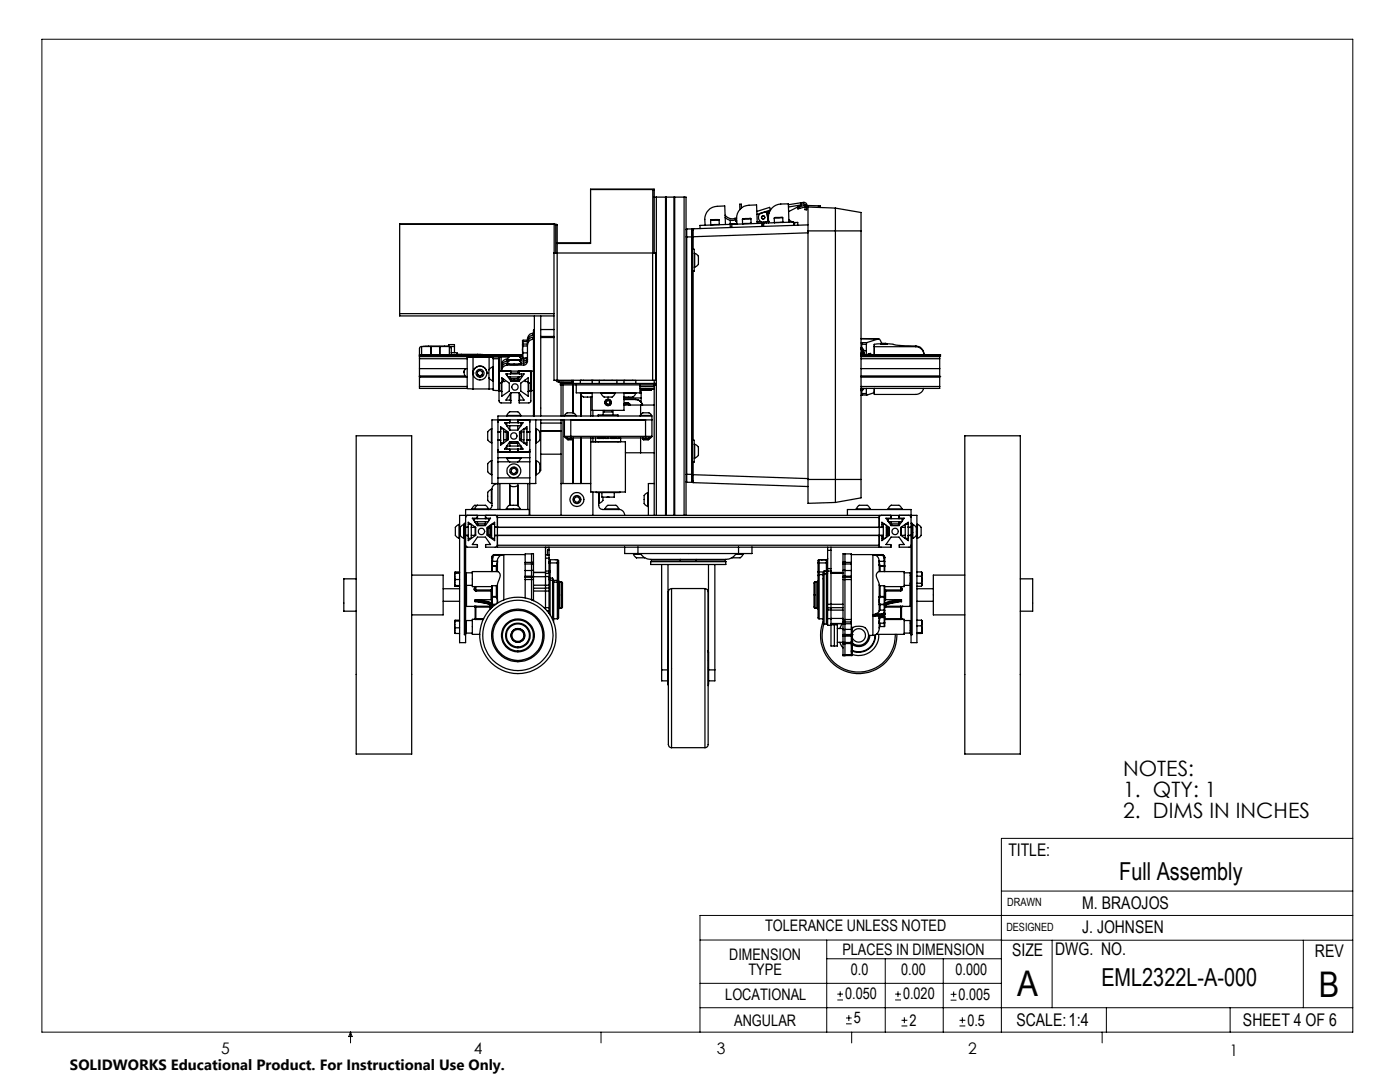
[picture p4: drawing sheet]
<svg xmlns="http://www.w3.org/2000/svg" width="279mm" height="216mm" viewBox="0 0 279 216" stroke-linecap="round" stroke-linejoin="round" font-family="sans-serif">
<g fill="none" stroke="#000" stroke-width=".2">
<path d="M8.4 7.8h261.6v198.2h-261.6zM199.8 177.8h70.2M270 167.3h-70.2v38.7M139.7 187.6h60.2M139.7 196.2h60.1M165 187.6v18.4M165 191.3h34.8M167.1 199.5h1.1M167.1 198.4h1.1M167.7 197.8v1.1M176.7 191.3v14.7M178.6 199.5h1.2"/>
<path d="M178.6 198.4h1.2M179.2 197.8v1.1M188.2 191.3v14.7M189.7 199.6h1.2M189.7 198.4h1.2M190.3 197.8v1.2M199.8 187.6h70.2M210 187.6v13.5M260.1 187.6v13.5M270 182.7h-130.3v23.3M70 206v2.1M70 206l.3 .8h-.7z"/>
<path d="M119.9 206v2.1M139.7 201.1h130.3M168.8 204.3h1.2M168.8 203.1h1.2M169.4 202.6v1.1M170 206v2.1M179.9 204.7h1.2M179.9 203.6h1.2M180.5 203v1.2M191.5 204.7h1.2M191.5 203.6h1.2M192.1 203v1.2"/>
<path d="M220 206v2.1M220.8 201.1v4.9M245.5 201.1v4.9"/>
</g>
<g fill="none" stroke="#000" stroke-width=".25">
<path d="M117.9 37.8h12.7M130.6 39.3h.4M130.6 37.9h-.3l-.1 38M131 39.3h1.8M131 39.3v63.5M132.8 39.3h.1M132.8 39.3v63.5M132.9 39.3h1.7M132.9 39.3v63.5M133 39.3v63.5M134.5 39.3v63.5M134.6 39.3h.1"/>
<path d="M134.7 39.3v63.5M134.7 39.3h1.8M136.5 39.3h.4v63.5M136.5 39.3v63.5M79.8 44.8h30.9l.2 .1M110.6 44.7l.6 .2M110.6 44.7v5.8M110.6 44.7h-30.8v17.9M110.9 44.9v5.6M110.9 44.9h.3M111.2 48.6h6.7v-10.9h12.7v12.8M111.2 44.9v31"/>
<path d="M111.2 48.5h6.7M136.9 47.3h.2M137.1 45.7l-.2 .1M137.1 45.7v1.6M137.1 47.3v47.4M137.1 47.3h1M137.1 45.7h1M138.1 45.7v1.6M138.1 47.3h.1M138.1 45.7l.1 .1M138.1 47.3v47.4M138.1 45.7l.2 .2"/>
<path d="M138.1 45.7h.1M138.2 47.3v47.4M138.2 49.7h.3v4.4h-.3M138.2 45.8v1.5M138.2 45.8l.1 .1M138.2 47.2h.1M138.3 45.9v1.3M138.3 47.2v2.5M138.3 54.1v33.7M138.5 53.3h.1M138.5 50.6h.1M138.6 50.6l.5 .2a.93 .93 0 0 1 .3 1.2 1.02 1.02 0 0 1-.8 1.3"/>
<path d="M138.6 50.6v2.7M141.8 44l.1 .8M141.9 44.8v.1M143.5 43.9l-1.7 .1M143.5 43.9l-.8-.1-.9 .2M143.5 43.9v.9M143.5 44.8h-1.6M143.5 44.8h.1M144.7 43.4l1.1 .6 1-.1M144.7 42.9a1.78 1.78 0 0 0 2 .7M144.8 44.8l-.2-3.7a3.8 3.8 0 0 0-3.2 .9 3.1 3.1 0 0 0-.7 2.9M145.7 44.7l.1 .1"/>
<path d="M145.7 44v.7M145.7 44.8v.6M145.7 44.8h.4M145.7 44.8l-6 .2v.6M146.1 44.8v.6M146.7 43.6l.2 .5M146.9 44.1l.1 .2M147 43.5l-.3 .1M147 44.7h-1.3M147 44.1h-.1M148 41.5v-.8h-.4l.1 1.1M148.2 43.7v.9"/>
<path d="M148.2 44.6v.1M149.9 43.7l-1.1-.1-.6 .1M149.9 43.7h-1.7M149.9 43.7v.9M149.9 44.6h-1.7M149.9 44.6h.1M151.1 44.6l-.1-3.7a3.8 3.8 0 0 0-3.3 .9 3.1 3.1 0 0 0-.7 2.9M151.9 44.2l-.8 .1M152.1 44.6l-6 .2M152.1 44.6v.6M152.4 44.8l-.3 .1M152.4 44.5v.7"/>
<path d="M152.4 44.5l6-.2v.6M152.4 44.5l-.3 .1M152.9 44.2l.1 .3M153 42.3h.1M153 42.3a1.68 1.68 0 0 0-1.6 .6 .95 .95 0 0 0 .1 1 .95 .95 0 0 0 .9 .4l.9-.1M153 42.3l.3 1.9M153.3 44.2h.1M153.4 42.2l-.4 .1M153.4 42.2h.2M153.4 42.2l.1 .3M153.7 41.9l-2.6 .9M153.8 41.9l-.2-.5-2.6 .8"/>
<path d="M154.5 43.5l.1 .9M154.6 44.4h.1M156.2 43.5l-.1-.1h-1.4l-.2 .1M156.2 43.5h-1.7M156.2 43.5v.8M156.2 44.3l-1.6 .1M156.2 44.3v.1M157.4 44.3l-.1-3.6a3.7 3.7 0 0 0-3.2 .8 3.2 3.2 0 0 0-.7 3M157.4 43.8l.9 .5M158.4 44.6h.1M158.4 44.6l.1 .3M158.4 44.4h.8v.5"/>
<path d="M159.5 41.3l-.4 .1 .1 .3 .4-.1M159.5 41.3l.1 .3M159.8 40.5l.1 .4M159.8 40.5l.5-.1a.58 .58 0 0 1 .7 .6M159.8 40.5l-2.5 .4M159.9 40.8l.5-.1 .3 .3M159.9 40.9l-2.5 1.3M159.9 40.9l-2.6 .4M160.6 41.3h.1M160.6 41.3l-1 .3M160.6 41.3h.7M160.7 41.3v.5l.3 .1v-.6"/>
<path d="M161.3 41.3v4.8M161.3 44.9l-23.2 .8M161.3 46.1h10.5M161.3 41.3l5.4 .2M161.3 46.1v49.6M161.3 46.5l-23 .7M163.4 41.1h.3v.3M163.4 41.1l-2.9-.1-1 .3M163.4 41.1l-.1 .3M166.7 41.5v58.8M166.7 41.5l5.1 .9v3.7M171.8 46.1v49.6"/>
<path d="M79.8 62.6v.4h30.8M79.8 62.6h30.8M83.7 71.2v.4M83.7 77.1v.4h9.5M83.7 75.1h.1M83.7 71h.1M83.7 70.9v.1M83.7 70.8h.1M83.7 75.1h9.5M83.7 71h18.1M83.7 70.8h20.6M83.7 71v.2"/>
<path d="M83.7 71.6v5.5M83.7 73.6h9.5M83.7 75.2h9.5M83.7 75h9.1M83.7 71.6h9.5M83.7 71.2h18M83.7 77.1h9.5M83.7 70.9h20.6M84.1 70.8h-.1M84.1 69.1l-.2 .1-.2 .3v1.4M84.1 70.8h1.9M84.1 69.1v1.7"/>
<path d="M84.1 69.1h1.9M84.4 69.1h4.9l.2-.1v-.2h1.2v1.6M86 69.1l.1 .1-.1 1.6M86 69.1v1.7M86 69.1h3.7M87.7 69.2l.1 1.6zM87.8 70.8h1.9M89.7 70.8h.1M89.7 69.1l.4 .3v1.4M89.7 69.1v1.7M89.8 69.1h.9M90.1 70.4h1.2v.3h.2l4.9 .1"/>
<path d="M90.1 70.8h6.3M92.8 73.6l-.2 .7M92.9 73.6h-.1a1.3 1.3 0 0 0 .1 1.5M93.2 71.2h6.4l.1 9 .3 .2h2v-2M93.2 71.2l1.2 .1M93.2 71.2h.1M93.2 71.2v6.3l1.2 .1M94.4 74.4h.1M94.4 74.4a1.39 1.39 0 0 1 1.4-1.3 1.39 1.39 0 0 1 1.4 1.3M94.4 71.3h3.2M94.4 71.3v6.3M94.4 77.6h3.2"/>
<path d="M95.3 74.8v-.6l.5-.3 .5 .3v.6l-.5 .3M95.3 74.8l.5 .3M95.3 74.7l.5 .4M96.4 70.8h.1M97.2 74.4h.1M97.6 71.3h.8v6.6h1.2M97.6 77.6h.8M97.6 71.3v2.4M97.6 75.5v2.1M98.3 73.2l-.3 .2a.88 .88 0 0 0-.4 1.1 1.01 1.01 0 0 0 .3 1.2l.4 .3M98.3 73.2v2.8M98.3 73.2h.1"/>
<path d="M98.3 76h.1M98.4 71.5l1.2 .1M99.6 71.6v6.3M99.6 77.9h.1M99.6 76.4h.4M99.6 78h.4M100 74l-.2 .1-.2 .3M100 71.2l-.2 .1-.2 .3M100 74h6.5M100 71.2h1.6M100 71.2v2.8M100 78l.2 .1"/>
<path d="M100 76.4v1.6M100.1 73.2h.1M100.2 76.3l-.2 .1M100.2 75.4l1.4 1v1.6l-1.4 1.1zM100.4 75.6v.5h.4M100.4 76l-.2 .2M101.2 72.8a1.14 1.14 0 0 0-1.1 1.2M101.2 72.5a1.19 1.19 0 0 0-1.1 1.5M101.2 72a1.14 1.14 0 0 0-1.1 1.2M101.2 71.6a1.19 1.19 0 0 0-1.1 1.6M101.2 71.9h.5M101.2 71.6v.4"/>
<path d="M101.2 72.5v.3M101.2 74.6v.3M101.2 72.8h3.3M101.2 72.5h.1M101.2 72h.4M101.2 71.6h.1M101.8 71l-.6 .8h.6l-.4 .4-.1 .4 2.7-.1M101.8 74l.2 .2M101.8 79.8l.2 .1M101.8 75.5h1.6M101.8 75.5l.3 .3h1.1l.2-.3M101.8 71h1.6z"/>
<path d="M101.8 75.2v.3M101.8 78.5v1.3M101.8 79.8h-.8l1-1.4h1.6l1 1.4h-.9M101.9 71.8h1.5zM101.9 74.6h1.7M102 74l-.1 .6h-.9l1 1.5M102 76.1h1.6M102 75.7v.4M102.2 71.8h1l-.6 .1M102.2 71.8l.4 .1M102.2 71.8h.1M102.4 71h-.3h.8"/>
<path d="M102.4 71h.5M102.4 71h.1M102.7 71.8v.1M102.9 71h.3h-.3M102.9 71h.1M103.4 71l.6 .8M103.4 74l-.1 .4h-1.3M103.4 75.2v.3M103.4 74.2h.2M103.5 71h.8M103.6 75.2v.9M103.6 74v.6h1l-1 1.5"/>
<path d="M103.6 71.2h.7M103.7 74l-.1 .2M103.7 79.8l-.1 .1M103.7 71.2h.1M103.7 78.5v1.3M103.7 71.2h.6M103.7 72h.8M103.9 76.4l1.5-1v3.7l-1.5-1.1zM104 72.5h.5M104 71.6h.5M104 71.8h-.6l.6 .7M104 72.6v.1h-.7h-2.1"/>
<path d="M104 71.8l-.4 .1M104.1 74.6v.5l-.2 .1-2.5-.1M104.3 69.7l.1 .7M104.3 69.7v1.2M104.3 68.8v.9M104.3 70.9l.1 .5M104.3 68v.7M104.3 67.9v.1M104.3 68.8h.1M104.3 68.8l.1 .2M104.3 68l.1 .2M104.3 68.7v.1"/>
<path d="M104.4 70.4l-.1 .5M104.4 69l-.1 .7M104.4 68.2l-.1 .6M104.4 70.4h.9M104.4 71.4h.9M104.4 69h.9M104.4 68.2h.9M104.5 71.6v.4M104.5 72.5v.3M104.8 75.8v.3h.6M105 71.4l-.5 .2M105.2 71.4l-.3 .5-.4 .1"/>
<path d="M105.3 68.7h-.9l-.1 .1M105.3 67.9h-.9l-.1 .1M105.3 71.6a.85 .85 0 0 1-.8 .9M105.3 76.1l.1 .1M105.4 76.3l.1 .1M105.5 78l-.1 .1M105.5 76.4h.4M105.5 78h.4M105.5 76.4v1.6M105.6 74l.2 .2 .1 .2M105.9 74v6.2l-.3 .2h-2v-2M105.9 77.9h.1"/>
<path d="M106 77.9h.5M106 74v3.9M106.4 66.5a1.14 1.14 0 0 0-1.1 1.1v4.5a.78 .78 0 0 1-.8 .7M106.4 67.7a1.21 1.21 0 0 0-1.1 1.2M106.4 67.3a1.14 1.14 0 0 0-1.1 1.1M106.4 66.9a1.21 1.21 0 0 0-1.1 1.2M106.4 67.7h.1M106.4 66.5v.4M106.4 67.3v.4M106.4 67.3h.1M106.4 66.9h.1M106.4 66.5h.1"/>
<path d="M106.5 65.9v17.1M106.6 63v20M106.6 65.9h-.1M107.9 63v20M107.9 65.8h2.7M107.9 67.3h2.7M107.9 67.1h2.7M110.9 75.9l.6 .4M111.2 75.9h-.6v-25.4h20.3v25.4h-.7M111.2 75.9h19M111.3 75.9l2.8 .1M111.5 75.9v.4"/>
<path d="M111.8 76.5h19.1v.3h-19.1zM112 76.3v.2M112 76.8v6.2M112.4 76.3v.2M112.4 76.8v6.2M114.1 75.9v.4h-2.6M114.3 75.9v.6M114.3 76.8v5.6M115 76.8v1.6h12.7v-1.6M115.9 78.5l.1 .3a1.01 1.01 0 0 0 1.2 .4l1-.1M115.9 78.5h2.3M115.9 78.4v.1"/>
<path d="M116 75.9h.1M116 78.7v4.3M116.5 75.9h.1M117.9 79.2v3.8M118 75.9h.1M118.2 78.4v3.5h6.3v-3.5M118.2 75.9h1.4M118.2 75.9h-2.4v.6M118.2 75.9v.6M118.3 75.9h.1M119.6 75.9h3.5M119.6 75.9v.6"/>
<path d="M120 78.5l.1 .3a1.01 1.01 0 0 0 1.3 .4 1.03 1.03 0 0 0 1.3-.7M120 78.5h2.7M120 78.4v.1M120.6 75.9h.1M121.3 79.9l-.4 .3M121.3 79.9l.4 .1M122.2 75.9h.1M122.7 78.4v.1M123.1 75.9h1.4M123.1 75.9v.6M124.5 78.5h2.4M124.5 75.9h2.4v.6"/>
<path d="M124.5 75.9v.6M124.5 79.4h3.5M124.5 79.7h2.4M124.7 75.9h.1M126.3 75.9h.1M126.9 78.5l-.2 .3a1.01 1.01 0 0 1-1.2 .4l-1-.1M126.9 79.7a1.45 1.45 0 0 1 1.3 1.1 1.4 1.4 0 0 0-1.3-1.1M126.9 78.4v.1M126.9 79.7h.1M127.7 77.5h2.9M127.7 78.4h.3M127.7 77.1h2.9"/>
<path d="M128 77.5v2.7M128 77.8h1.6M128 77.8h.1M128.1 77.8h.1M128.2 77.8h.1M128.3 77.8h.1M128.4 77.8h.1M128.5 77.8h.1M128.6 77.8h.1M128.7 77.8h.1M128.8 77.8h.1M128.8 77.5v.3"/>
<path d="M128.9 77.7v.1M128.9 77.8h.1M129 77.8h.1M129 77.7v.1M129.1 77.7v.1M129.1 77.8h.1M129.2 77.8h.1M129.2 77.7v.1M129.3 77.8h.1M129.3 77.7v.1M129.4 77.8h.1M129.4 77.7v.1"/>
<path d="M129.5 77.8h.1M129.5 77.7v.1M129.6 77.7v.1M129.6 77.8h.1M129.7 77.8h-.1M129.7 77.7v.1M129.8 77.8h.1M129.9 77.8h.1M129.9 77.8h-1.9M129.9 77.8l-.6 .1h-1.3M129.9 77.8h-.3M130.6 77.6l-2.7 .2"/>
<path d="M130.6 75.9v.6M130.6 76.8v26M171.8 77.7l.1 .3M171.8 70.4h.6M171.8 69.4h.1M171.8 78h.1M171.8 67.6h3.6M171.8 75.1h15.7M171.8 71h15.7M171.8 70.8h15.7M171.8 70.6h.6M171.8 73.6h15.7"/>
<path d="M171.8 75.2h15.7M171.8 75h15.7M171.8 71.6h15.7M171.8 67.6h3.5M171.8 71.2h15.7M171.8 77.1h15.7M171.8 70.9h15.7M171.9 69.4l-.1 .3M171.9 69.4h.1M171.9 69.4l.3 .3M172 78.5v.3M172 77.9h.1"/>
<path d="M172 68.7v.7M172 77.9v.6M172 68.7h.9M172 78.5h.9M172 68.4v.3M172 78.8h1M172 68.4h-.2M172 78.8l-.2 .1M172 68.4h1M172.1 70h.1M172.1 70.1h.1M172.1 70.1h.2"/>
<path d="M172.1 70v.1M172.1 77.7l-.2 .3M172.2 70.3h.1M172.2 69.7h.1M172.2 69.7v.2M172.2 77.6h.1M172.2 69.7l.1 .2M172.2 77.5v.1M172.2 70.1v.1M172.2 70.1h.1M172.2 70.2v.1M172.2 69.9v.2"/>
<path d="M172.2 70h-.1M172.2 70h.7M172.2 69.9h.1M172.3 69.9l-.1 .1M172.3 70.1l-.1 .2M172.4 70.6v-.2l.2 .4M172.4 70.6v.2M172.9 70l-.1 .8M172.9 78.5l.1 .3M172.9 68.7v1.3M172.9 77.5v1M173 68.4l-.1 .3"/>
<path d="M173.3 70.7l-.1 .1M173.3 70.7v.1M173.7 70.5l.2 .3M173.7 70.5v.3M173.7 70.5l-.4 .2M174.5 77.5v1.2h8.6l.8-.5 .4-.7M174.5 78.4l-1.5 .4M174.5 69.2h8.3M175.3 67.6l.3 .1 .2 .5 .1 .3-.1 .2M175.3 67.6l-2.3 .8M175.8 68.7h1.2M175.8 68.7h.1"/>
<path d="M175.9 68.6l-1.4 .1v2.1M175.9 68.5h.9zM176.8 68.5l.2 .2M176.9 68.6l2.7 .3 3.2 .1M177 68.7h.1M182.8 69.2a1.63 1.63 0 0 1 1.6 1.6M182.8 69a1.63 1.63 0 0 1 1.6 1.8M182.8 69v.2M187.5 71.2v.4M187.5 77.1v.4h-15.7M187.5 75.1h.1M187.5 71h.1"/>
<path d="M187.5 70.9v.1M187.5 70.8h.1M187.5 70.8v.1M187.5 71v.2M187.5 71.6v5.5M71.1 87h11.1v63.5h-11.1zM98.1 97.6l-.3 .2a.92 .92 0 0 0-.5 1.2 1.1 1.1 0 0 0 .8 1.4M98.1 91.9l-.3 .2a.88 .88 0 0 0-.5 1.1 1.01 1.01 0 0 0 .3 1.3l.5 .2M98.1 85.6l-.3 .2a.88 .88 0 0 0-.5 1.1 1.01 1.01 0 0 0 .3 1.2l.5 .3M98.1 97.6v2.8M98.1 91.9v2.8M98.1 85.6v2.8"/>
<path d="M98.1 97.6h.1M98.1 94.7h.1M98.1 91.9h.1M98.1 88.4h.1M98.1 85.6h.1M98.2 97.6v3.3a.87 .87 0 0 1-.7 .8v-.1M99.3 96.5a1.21 1.21 0 0 0-1.1 1.1M99.4 89.7l.2 .4h.2M99.4 87.8l.5 .1M99.4 90.2v1.1M99.4 91.3v.8M99.4 95.4v6.3"/>
<path d="M99.4 86.2h.5M99.4 87.8h.5M99.4 90.1h6.3M99.4 92.1v3.3M99.4 90.2h6.3M99.4 91.3h6.3M99.4 95.4h6.3M99.4 92.1h2.3M99.8 83.8l-.4 .2v.2M99.8 96.5v5.2M99.9 86.1l-.1 .1M99.9 85.6h.6v2.8h-.6"/>
<path d="M99.9 86.1v1.8M99.9 86.1v-.9l1.5 1v1.6l-1.5 1v-.9M100.5 86.2h.5M100.5 87.8h.5M101 86.2v1.6M101 86.2l.4 .2v1.2l-.4 .2M101.1 82.9l.2-.3a.92 .92 0 0 1 1.2-.4 1.05 1.05 0 0 1 1.4 .7M101.1 91.4l.2 .4a.86 .86 0 0 0 1.1 .4 1.03 1.03 0 0 0 1.3-.3l.2-.5M101.1 82.9h2.8M101.1 91.4h2.8M101.1 84.3v.6h2.9v-.6M101.1 89.6v-.6h2.9v.6"/>
<path d="M101.1 82.9v.1M101.1 91.3v.1M101.6 83.8l.1 .1M101.6 89.6l.1 .1M101.6 84.3h1.9M101.6 89.6h1.9M101.6 89.6h-.9l1-1.5h1.6l1.1 1.5h-.9M101.6 84.3h-.9l1 1.5M101.7 84.3h-.1M101.7 88.5h1.6M101.7 88.5l.2-.3h1.3l.1 .3M101.7 96.9h.1a1.51 1.51 0 0 0 1.5 0v4"/>
<path d="M101.7 83.8v.5M101.7 84.9v.9M101.7 88.5v.5M101.7 89.6v.5M101.7 96.5v4.3M101.7 85.8h1.6M102.1 93.6l.5-.2 .5 .3-.1 .6-.5 .2-.5-.3zM103.3 83.8v.5M103.3 84.9v.9M103.3 88.5v.5M103.3 89.6v.5M103.4 96.5v4.4"/>
<path d="M103.4 92.1h2.3M103.5 83.8l-.1 .1 .1 .4M103.5 89.6l-.1 .5M103.5 84.3h.9l-1.1 1.5M103.9 82.9v.1M103.9 91.3v.1M104.1 86.2v1.6M104.1 86.2l-.3 .2v1.2l.3 .2M104.1 86.2h.5M104.1 87.8h.5M105.2 86.1l.1 .1M105.2 86.1v1.8"/>
<path d="M105.2 85.6h-.6v2.8h.6M105.2 86.2h.5M105.2 87.8h.5M105.2 86.1v-.9l-1.5 1v1.6l1.5 1v-.9M105.3 83.8l.4 .2v.2M105.3 96.5v5.2M105.7 89.7l-.1 .4h-.3M105.7 87.8l-.5 .1M105.7 90.2v1.1M105.7 91.3v.8M105.7 95.4v7.4M105.7 83.8v6.4"/>
<path d="M105.7 92.1v3.3M106.9 94.7h.1M106.9 91.9h.1M106.9 88.4h.1M106.9 85.6h.1M106.9 83.8v12.7h-8.7v-12.7h31.9M107 91.9l.4 .2a.93 .93 0 0 1 .3 1.1 1.09 1.09 0 0 1-.7 1.5M107 85.6l.4 .2a.93 .93 0 0 1 .3 1.1 1.09 1.09 0 0 1-.7 1.5M107 91.9v2.8M107 85.6v2.8M107.9 83.8v10h-.2M107.9 84.4h4.1"/>
<path d="M107.9 86h4.1M107.9 90.6h4.1M107.9 85.9h4.1M112 83.8v19M112 96.5h5.9M112.4 83.8v12.7M112.6 87.1l.3 .3h1M112.6 87.1h1.3M112.6 83.8v3.3M112.7 82.9l.1-.1a1.49 1.49 0 0 1 1.9-.3l.3 .4M112.7 82.9h2.3M112.7 82.9v.1"/>
<path d="M113.2 87.6l.1 .2h1l.1-.2M113.2 87.6h1.2M113.2 87.4v.2M113.9 87.1v.3M113.9 87.1h14.9M113.9 83.8v3.3M113.9 87.4h14.9M114.3 87.7v8.8M114.4 87.4v.2M114.9 99.2h.5l.3 .5-.3 .5h-.5l-.4-.5zM115 82.9v.1M116 87.4v9.1"/>
<path d="M117.9 87.4v10.8h6.9v-10h-6.9M118.3 88.1h.6M118.3 81.9v1.1M118.3 87.4v.8M118.3 98.2v4.6M118.9 87.4v.7M119 98.2l.1 .1h4.5l.2-.1M119.3 87.4v.1h1.2v-.1M119.4 83v-.2h3.9v.2M119.4 88.1v.1M119.5 87.5h.1M119.5 98.3v2.6a.85 .85 0 0 0 .8 .8h3.2"/>
<path d="M119.5 87.4v.1M119.6 98.3v2.1M119.9 87.4v.1M120.1 98.3v.9h2.5v-.9M120.3 99.2a1.02 1.02 0 0 1-.7 1.2M120.4 87.5h.1M120.4 81.9v.9M120.4 87.4v.1M120.6 81.9v.3h1.6v-.3M120.7 87.4v.1h.8v-.1M120.8 87.4v.1M120.9 80.2l.1 .4"/>
<path d="M121 80.6l.4 .2M121.1 99.2h.5M121.3 87.4v.1M121.4 87.4v.1M121.7 80l.1 .5M121.8 80.5l-.4 .3M121.9 87.4v.1h.9v-.1M122 87.4v.1M122.3 81.9v.9M122.4 87.4v.1M122.7 87.4v.1M123 87.4v.1h.5v-.1"/>
<path d="M123.3 88.1v.1M123.9 87.4v.7h-5M124.5 80.6a.78 .78 0 0 1 1.3 .2v-.1a.83 .83 0 0 0-1.3-.1zM124.5 80.8h6.1M124.6 80.8a.54 .54 0 0 1 .9 0M124.8 90.3h5.8M127.7 82.9l.1-.1a1.57 1.57 0 0 1 2-.3l.2 .4M127.7 82.9h2.3M127.7 82.9v.1M127.8 87.4v2.9M127.8 80.8v2M128.3 87.6l.1 .2h1l.1-.2"/>
<path d="M128.3 87.6h1.2M128.3 87.4v.2M128.8 87.1v.3M128.8 87.1h1.3M128.8 83.8v3.3M129.3 98.3l-.3 .2a.92 .92 0 0 0-.4 1.2 1.1 1.1 0 0 0 .7 1.4M129.3 98.3v2.8M129.3 98.3h.1M129.5 87.4v.2M130 82.9v.1M130.1 87.1l-.3 .3h-1M130.1 87.1v-4.1h-30.7v7.2"/>
<path d="M130.6 96.5h-1.2v6.3M136.9 94.7h.2M136.9 96.1l.2 .1M137.1 94.7v1.5M137.1 96.2h1M137.1 94.7h1M138.1 94.7v1.5M138.1 94.7h.1M138.1 96.2h.1M138.1 96.2l23.2 .9M138.2 87.8h.3v4.4h-.3M138.2 94.7v1.4"/>
<path d="M138.2 96.1l-.1 .1M138.2 94.7h.1M138.3 96l-.2 .2M138.3 94.7v1.3M138.3 96l-.1 .1M138.3 94.7l23 .8M138.3 92.2v2.5M138.5 91.4h.1M138.5 88.7h.1M138.6 88.7l.5 .2a.93 .93 0 0 1 .3 1.2 1.02 1.02 0 0 1-.8 1.3M138.6 88.7v2.7M161.3 95.7v4.7l5.4-.1"/>
<path d="M161.3 95.7h10.5M171.8 95.7v3.6l-5.1 1M192.5 87h11.1v63.5h-11.1zM71.1 115.5h-2.5v6.5h2.5M82.2 114.8h6.2v7.9h-6.2M88.4 120h3.3M88.4 117.5h3.3M90.7 116.8h.1M90.7 114.3h.1M90.7 115v1.2M90.7 114.3v.7M90.7 116.2v.6"/>
<path d="M90.7 116.8l.1 .2M90.7 115l.1 .6M90.7 116.2l.1 .6M90.8 116.8v.2M90.8 114.2l-.1 .1M90.8 114.3h.9M90.8 114.2v.1M90.8 114.3l-.1 .7M90.8 115.6l-.1 .6M90.8 114.1h.9M90.8 117h.9M90.8 115.6h.9"/>
<path d="M90.8 116.8h.9M91.6 104.6l-.3 .2a.86 .86 0 0 0-.4 1.1 1.03 1.03 0 0 0 .3 1.3l.4 .2M91.6 104.6v2.8M91.6 107.4h.1M91.6 104.6h.1M92.6 104.6l-.3 .2a.79 .79 0 0 0-.4 1.1 1.14 1.14 0 0 0 .2 1.3l.5 .2M92.6 104.6v2.8M92.6 107.4h.1M92.6 104.6h.1M92.9 108.8l.3 .4h2.1v-.5h-1l1-1.5h1.6l1 1.5h-.9l-.1 .5h2.1l.3-.4M92.9 106.9l.6 .1M92.9 116.3h.2"/>
<path d="M92.9 114.8h.2M92.9 105.2h.6M92.9 106.8h.6M92.9 104.4h-.2v22.2h.2M93.1 116.5l-.2 .1M93.1 116.8v4.2M93.3 102.8l-.3 .2-.1 .3M93.5 104.6h.6v2.8h-.6M93.5 105.1v1.9M93.5 105.1l-.2 .1M93.5 105.1v-.9l1.4 1v1.6l-1.4 1.1v-.9M94.1 105.2h.7"/>
<path d="M94.1 106.8h.7M94.2 101.6h.5M94.2 101.6v.1M94.3 114.3h-1.2v2.5h1.2M94.7 117.7l.3 .2M94.7 101.6h2.8M94.7 104v-.5h2.8v.5M94.7 101.6v.1M94.7 104.1h2.7M94.8 104.1h.1M94.8 117.6l.2 .1M94.8 117.3l-.1 .1v.3"/>
<path d="M94.8 117.6l-.1 .1M94.8 105.2v1.6M94.8 105.2l.1 .1M94.8 117.1v.5M94.9 119.8l-.1-.1v.4l.1-.2M94.9 119.9l.2 .2M94.9 119.8l2.5 .5M94.9 119.9l2.5 .5M94.9 106.7l-.1 .1M95 117.7v.2M95 117.9h3M95 117.7h3.1"/>
<path d="M95 117.1v.6M95 104.5h.3M95.2 102.8l.1 .1M95.3 104.8h.2M95.3 100.8l-.6 .8M95.3 100.8h.7a1.03 1.03 0 0 1 1.2 .3l.3 .5M95.3 100.8a.98 .98 0 0 0-1.1 .8M95.3 119.7l-.4 .1M95.3 104.5h1.6M95.3 103.3l-.1 .1M95.3 102.8v.7M95.3 104.1v.4"/>
<path d="M95.3 104.5l.2 .3M95.3 119.7h2.8M95.3 119.7l2.1 .4M95.3 103.4h-1l1 1.5h1.6l1-1.5h-.9M96.9 104.5l-.2 .3h-1.2M96.9 103.4h.1M96.9 102.8v.7M96.9 104.1v.4M96.9 103.3l.1 .1M97 103.4v.1M97 102.8l-.1 .1M97.6 105.2v.2"/>
<path d="M97.6 106.7v.1M97.6 105.2l-.3 .2v1.2l.3 .2M97.6 105.2h.5M97.6 106.8h.5M97.8 106.8v.4M97.8 104.8v.4M97.9 105.2v1.6M97.9 105.2l-.4 .2v1.2l.4 .2M98 117.9v1.8M98 117.7v.2M98.1 100.4h.1M98.1 107.4h.1"/>
<path d="M98.1 104.6v2.8M98.1 107.4h.6M98.1 117.1h-3.8v-3h5.1a1.1 1.1 0 0 1 .2 1.6 8.9 8.9 0 0 0-.3 3.5M98.1 119.2v1.3M98.1 119h.1M98.1 119v.2M98.1 113.1v1M98.1 112.9h.1M98.1 112.9v.2M98.1 112.1v.8M98.1 111.3h.2M98.1 111.3h.1"/>
<path d="M98.1 104.6h.6M98.1 111.3v.8M98.1 117.9h-.1M98.2 112l-.1 .1M98.2 119.1l-.1 .1M98.2 119.1v1.5M98.2 116.9h-.1v2.1M98.2 119v.1M98.2 116.9v2.1M98.2 113l-.1 .1M98.2 112.9v.1M98.2 113v1.1"/>
<path d="M98.2 112v.9M98.2 112h1M98.2 119.1h.9M98.2 116.9h.9M98.2 119h.9M98.2 113h.9M98.2 112.9h.9M98.3 111.3v.7M98.7 105.1v1.9M98.7 105.1l.1 .1M98.7 107v-.1h77.3v.1M98.7 105.2h77.6"/>
<path d="M98.7 106.8h77.6M98.7 105.1v-.9l-1.5 1v1.6l1.5 1.1v-.9M98.8 110.7a.6 .6 0 0 0-.7 .6M98.8 110.8l-.3 .1-.2 .4M98.8 110.7l-.4 .1-.3 .5M98.8 110.7v.1M98.8 110.7h.1M98.8 110.7h6M98.8 110.8h1.1M98.8 102.8l.4 .2 .1 .3M99.1 119.1l.1 .1M99.1 119l.2 .1-.1 .1"/>
<path d="M99.1 116.9v2.1M99.1 119v.1M99.1 112.9v.1M99.1 113v1.1M99.2 119.2h.1M99.2 112.8v.1l-.1 .1M99.2 112.6h.1M99.2 112.8l-.1 .1M99.2 112.6v.2M99.2 119.2v1.2M99.2 112v.6M99.3 112h-.1"/>
<path d="M99.3 119.2v1.1M99.3 112.6v1.5M99.3 111.9v.1M99.3 119.2h-.1M99.3 116.8l-.2 .1M99.3 102.8v.5M99.3 108.8v.4h25.4M99.3 105.2h.1M99.3 112v.6M99.3 103.3h76.2M99.3 108.8h76.2M99.3 103.3v5.5"/>
<path d="M99.9 110.8a1.45 1.45 0 0 0-.6 1.1M99.9 110.8l.6-.1v9M101 101.6l.3-.5a.9 .9 0 0 1 1.1-.3 1.04 1.04 0 0 1 1.4 .8M101 101.6h2.8M101 101.6v.1M103.8 101.6v.1M104.8 113.8v1.2M104.8 115.6v3.7M104.8 115.2v.4M104.8 112.2v.3M104.8 112.2h1.3M104.8 115h1.3"/>
<path d="M104.8 115.6h1.7M104.8 113.8h1.3M104.8 112.5h1.7M104.8 112.5v1.3M104.8 115v.2M104.8 115.2h1.7M105.6 102.8v-1.1h-12.7v26.5h-1.2v-25.4h91.3v25.4h-1.2v-26.5h-12.7v1.1M106.1 113.8v1.2M106.1 115v4.7M106.1 112.2v1.6M106.1 110.5v1.7M106.1 112.2h.4"/>
<path d="M106.1 113.8h.4M106.1 115h.4M106.2 119.7h.3M106.5 113.8v1.2M106.5 115.6v4.1M106.5 115.2v.4M106.5 119.7v.2M106.5 112.2v.3M106.5 112.2v-1.7h-1.7v1.7M106.5 114.2h2.4M106.5 112.5v1.3M106.5 115v.2"/>
<path d="M106.5 116.8h3.1M106.5 117.9h3.1M108.9 114.4v7.1M108.9 113.9v.5M108.9 110.7v.7M108.9 109.2v1.5M108.9 111.4v2.5M108.9 114.4h.7M108.9 113.9h.7M108.9 111.4h.7M108.9 110.7h.7M108.9 109.3h.7"/>
<path d="M109.6 115v1.8M109.6 117.3v.6M109.6 117.9v3.3M109.6 115.6l.2 .2M109.6 114.4v.7M109.6 113.9v.3M109.6 114.2v.2M109.6 115.4h.2M109.6 114.2h.2M109.6 113.9h.2M109.6 112l.2 .1M109.6 112.3h.2"/>
<path d="M109.6 111.5l.2 .2M109.6 110.7v.7M109.6 115l-3.1 .1M109.6 117.3l-3.1 .1M109.6 109.2v1.5M109.6 111.4v2.5M109.6 116.8v.5M109.6 109.7h-.3v1M109.8 115.4v.4M109.8 113.9v.3M109.8 112.1v.2M109.8 111.7v.4"/>
<path d="M109.8 115.8v6.9M109.8 115.8h.5M109.8 112.3v1.6M109.8 114.2v1.2M109.8 115.4h.5M109.8 111.7h1.4M109.8 112.3h1.4M110.3 115.8l.2 .1M110.3 115.4v.4M110.3 115.4l.2 .4M110.3 115.8v7.8M110.5 115.8h.7"/>
<path d="M110.5 115.8v.1M110.5 115.9v8.2M110.5 116.2h.7M111.2 116.2l.3 .1M111.2 115.8v.4M111.2 115.8h.3M111.2 111.7v.6M111.2 111.7l.3 .2v.4M111.2 112.3h.3M111.2 116.2v7.3M111.2 112.3v3.5M111.5 116.3v7l-.3 .2"/>
<path d="M111.5 115.9l.2 .2M111.5 115.8v.5M111.5 112.3v3.5M111.7 116.1v5.3M111.7 116.1h.3M112 116.1l.3 .1v5l-.3 .2M112 116.1v5.3M119.5 100.4h.1M120.7 101.6l.3-.5a.9 .9 0 0 1 1.1-.3 1.04 1.04 0 0 1 1.4 .8M120.7 101.6h2.8M120.7 101.6v.1M123.5 101.7a1.14 1.14 0 0 1 1.2 1.1"/>
<path d="M123.5 101.6v.1M124.7 109.2h2.6M124.7 109.2v1.3h2.6M126.4 110.6l.2 .4a.9 .9 0 0 0 1.2 .3h.9M126.4 110.6h.1M126.4 110.6h1.5M126.4 110.5v.1M127.3 110.5h20.1M127.3 109.2v1.3M127.3 109.2h20.1M127.8 110.5a2.79 2.79 0 0 0 3 1.1h8.2a34 34 0 0 0 6.7-.2l.6-.2 .6-.7M129.3 101.1h.1"/>
<path d="M129.9 112.1l.1-.2h14.7l.2 .2M129.9 112.1v.5h2.1M129.9 112.1h15M132 112.6h10.7M132 112.6v21.1M133.3 112.6l.1 23.9M134 117.4a.91 .91 0 0 0-.6 1.2v14.7M134 117.4v31.8M134 117.4h6.7M135.8 111.6v.3M139 111.6v.3M140.7 117.4a.86 .86 0 0 1 .6 1.2v29.4a.81 .81 0 0 1-.6 1.2"/>
<path d="M140.7 117.4v31.8M141.4 112.6v23.9M142.7 112.6v21.1M144.9 112.1v.5h-2.2M146.8 110.6h1.5M147.4 109.2h2.7M147.4 109.2v1.3M148.3 110.6l-.2 .3a.91 .91 0 0 1-1.1 .4h-.9M148.3 110.5v.1M150.1 109.2v1.3h-2.7M162.7 116.1l-.2 .2v4.9l.2 .2M162.7 116.1v5.3"/>
<path d="M162.7 116.1h.3M163 116.1v5.3M163.3 114.9v8.5l.2 .1M163.3 115.9l-.3 .2M163.3 114.1h.2M163.3 114.1v.8M163.3 112.3h.2M163.3 112.3v1.8M163.5 114.7l-.2 .2M163.5 114.1v.6M163.5 111.7v.6M163.5 111.7l-.2 .1v.5"/>
<path d="M163.5 114.7v8.8M163.5 114.1h.9M163.5 111.7h1.4M163.5 112.3h1.4M163.5 114.7h.8M163.5 112.3v1.8M163.9 111.7h.1M164.3 114.7v9.7l.2 .1M164.3 114.7h.1M164.4 114.1l-.1 .6M164.5 114.5l-.2 .2M164.5 113.9v.6"/>
<path d="M164.5 114.5v10M164.5 113.9h.4M164.5 114.5h.4M164.5 113.9l-.1 .2M164.9 113.9v.6M164.9 113.9h.3M164.9 112.3h.3M164.9 111.7v.6M164.9 111.7l.3-.2zM164.9 114.5v10M164.9 112.3v1.6M165.2 113.9v6.7"/>
<path d="M165.2 114.3l-.3 .2M165.2 113.5v.4M165.2 109.2v.6M165.2 113.9h.6M165.2 109.8v3.7M165.2 113.5h.6M165.2 109.8h.6M165.8 113.9v7.4M165.8 113.5v.4M165.8 109.2v.6M165.8 114.2h2.4M165.8 114.4h2.4"/>
<path d="M165.8 109.8v3.7M168.2 113.8v1.2M168.2 115.6v8M168.2 115.2v.4M168.2 112.2v.3M168.2 112.2v-1.7h1.7v1.7M168.2 112.2h.4M168.2 115.6h1.7M168.2 113.8h.4M168.2 115h.4M168.2 112.5h1.7M168.2 115.2h1.7"/>
<path d="M168.2 112.5v1.3M168.2 115v.2M168.6 113.8v1.2M168.6 115v10.6M168.6 112.2v1.6M168.6 110.5v1.7M168.6 112.2h1.3M168.6 115h1.3M168.6 113.8h1.3M169.9 113.8v1.2M169.9 115.6v8M169.9 115.2v.4"/>
<path d="M169.9 112.2v.3M169.9 110.7h6M169.9 112.5v1.3M169.9 115v.2M170.9 101.6l.2-.5a.9 .9 0 0 1 1.2-.3 1.04 1.04 0 0 1 1.4 .8M170.9 101.6h2.8M170.9 101.6v.1M173.7 101.6v.1M174.8 110.8l-.6-.1v12M174.8 110.8a1.33 1.33 0 0 1 .7 1.1M174.8 110.8h1.1M175.4 112h.1"/>
<path d="M175.4 112l.1 .6M175.5 111.9v.1M175.5 112.6v1.5M175.5 119.2v1.4M175.5 119.2h.1M175.5 116.8l.1 .1M175.5 112.6h.1M175.5 102.8v.5M175.5 108.8v.4h-25.4M175.5 105.2h.1M175.5 108.8l.2 .4h2.1v-.5h-1l1-1.5h1.6l1 1.5h-.9v.5h2.1l.2-.4M175.5 103.3v5.5"/>
<path d="M175.5 119.2v1.3M175.5 112.8v.1l.1 .1M175.5 112.8l.1 .1M175.5 112.6v.2M175.6 119.1l-.1 .1M175.6 119l-.1 .1v.1M175.6 119v.1M175.6 116.9v2.1M175.6 112.9v.1M175.6 113v1.1M175.6 119.1h.9M175.6 116.9h.9"/>
<path d="M175.6 119h.9M175.6 113h.9M175.6 112.9h.9M175.9 102.8l-.4 .2v.3M175.9 110.7a.6 .6 0 0 1 .7 .6M175.9 110.8l.4 .2 .1 .3M175.9 110.7v.1M175.9 110.7l.4 .1 .3 .5M175.9 110.7h.1M176 105.1l-.1 .1M176 107.4h.6M176 104.6h.6"/>
<path d="M176 105.2v-1l1.5 1v1.6l-1.5 1.1v-1.1M176.3 104.6v2.8M176.4 111.3h.2M176.4 111.3v.7M176.5 112l.1 .1M176.5 119.1v1.5M176.5 119.1l.1 .1M176.5 116.9h.1v2.1M176.5 119v.1M176.5 119h.1M176.5 116.9v2.1M176.5 113l.1 .1"/>
<path d="M176.5 112.9v.1M176.5 113v1.1M176.5 112h-1v.6M176.5 112v.9M176.6 117.1h3.8v-3h-5.1a.96 .96 0 0 0-.3 1.4 5.8 5.8 0 0 1 .5 3v.7M176.6 119.2v1.3M176.6 119v.2M176.6 113.1v1M176.6 112.9h-.1M176.6 112.9v.2M176.6 112.1v.8M176.6 119.7h2.9"/>
<path d="M176.6 117.7h3.1M176.6 111.3v.8M176.6 117.9h.1M176.7 117.9v1.8M176.7 117.7v.2M176.7 117.9h3M176.9 104.8v2.4M176.9 105.2h.2M176.9 106.8h.2M177.1 105.2v1.6M177.1 105.2l.3 .2v1.2l-.3 .2M177.2 101.6l.2-.4a.86 .86 0 0 1 1.1-.4 1.03 1.03 0 0 1 1.3 .3l.2 .5"/>
<path d="M177.2 101.6h2.8M177.2 104v-.5h2.9v.5M177.2 101.6v.1M177.3 104.1h2.7M177.7 102.8l.1 .1M177.8 104.5h1.6M177.8 104.5l.2 .3h1.2l.2-.3M177.8 102.8v.7M177.8 104.1v.4M179.4 102.8v.7M179.4 104.1v.4M179.5 119.7l.4 .1"/>
<path d="M179.5 119.7l-1.9 .3M179.6 102.8l-.1 .6h.9l-1 1.5h-1.6l-1-1.5 1-.1M179.7 117.7v.2M179.7 117.1v.6M179.8 106.7l.1 .1M179.9 119.8v-.1v.4v-.2M179.9 119.9l-2.3 .5M179.9 105.2v1.6M179.9 105.2h.8M179.9 106.8h.8M179.9 105.2l-.1 .1M179.9 119.8l-2.3 .4"/>
<path d="M179.9 119.9l-2.3 .4M179.9 117.6l-.2 .1M179.9 117.6l.2 .1M179.9 117.4l.2 .1M179.9 117.3l.2 .2M179.9 117.1v.5M180 101.6v.1M180.1 117.7l-.4 .2M180.1 117.5v.2M180.4 114.3h1.2v2.5h-1.2M180.7 104.6v2.8h.6M180.7 104.6h.6"/>
<path d="M181.3 105.1v1.9M181.3 105.1l.1 .1M181.3 105.2h.5M181.3 106.8h.5M181.3 105.1v-.9l-1.5 1v1.6l1.5 1.1v-.9M181.4 102.8l.4 .2v.3M181.6 116.8v4.2M181.6 116.5l.2 .1M181.6 116.3h.2M181.6 114.8h.2M181.8 106.9l-.5 .1M181.8 104.4h.2v22.2h-.2"/>
<path d="M182 107.4h.2M182 104.6h.2M182.2 104.6l.3 .2a.84 .84 0 0 1 .4 1.1 1.12 1.12 0 0 1-.3 1.3l-.4 .2M182.2 104.6v2.8M183 120h3.3M183 117.5h3.3M183 107.4h.1M183 104.6h.1M183 116.4h.9M183 115h.9M183 114.1h.9M183 117h.9"/>
<path d="M183.1 104.6l.3 .2a.86 .86 0 0 1 .4 1.1 1.03 1.03 0 0 1-.3 1.3l-.4 .2M183.1 104.6v2.8M183.9 114.1l.1 .4M183.9 115l.1 .7M183.9 116.4l.1 .3M183.9 114.1v.1M183.9 114.2l.1 .3M184 115.7l-.1 .7M184 114.5l-.1 .5M184 114.5v1.2M184 115.7v1M184 116.7l-.1 .2"/>
<path d="M192.5 114.8h-6.2v7.9h6.2M203.6 115.5h2.5v6.5h-2.5M90.7 124.6l.1 .7M90.7 124.6v1.2M90.7 123.8v.8M90.7 125.8l.1 .6M90.7 123.8l.1 .1M90.8 125.3l-.1 .5M90.8 123.9l-.1 .7M90.8 125.3h.9M90.8 126.4h.9M90.8 123.9h.9"/>
<path d="M91.7 123.8h-1M92.9 120.8l.2 .2M92.9 124.3h.2M92.9 125.8h.2M93.1 121h1.6M94.3 123.8h-1.2v2.5h1.2M94.7 121l.1 .2M94.7 123.6h-.4v3h1.4M94.7 123.6h.3M94.7 121h.1M94.7 123.6h.1M94.8 123.4l-.1 .2"/>
<path d="M94.8 123.4l.2 .1M94.8 121.2v2.2M95 121h-.3M95 121.1l-.2 .1M95 121v.1M95 123.5v.1M95 123.5h1.5M95 121h2.8M95 121.1v2.4M95 123.6h1.4M95 121.1h2.8M95 120.1l2.4 .4"/>
<path d="M97.4 120.4l.4 .3-.4-.2M97.4 120.3l.4 .2M97.4 120.4v.1M97.4 120.3v.1M97.4 120.1l.4 .1 .2 .2M97.4 120.1v.2M97.8 120.5v1.1M98 120.4l-.2 .1M98 120.4v1M98.1 120.5l.1 .1M98.1 120.6h.1M98.1 120.5v.1"/>
<path d="M98.1 120.6v.6M98.2 120.6h.1M98.2 120.6v.5M98.2 120.6h.7M98.2 120.6h.6M108.6 121.2h1M109.2 121.9h.4M109.6 121.2v.7M109.6 121.9v.5M110.5 123.5h.7M111.7 121.4l-.2 .2M111.7 121.4h.3"/>
<path d="M132 133.7v2.2h1.3M132 133.7h1.3M133.4 130.1l-.1 .1M133.4 133.3v3.2M133.4 130.1v3.2M133.4 136.5v.3M133.4 133.3v15.2a.64 .64 0 0 0 .6 .7M133.4 129.8v.3M141.3 129.8l.1 .3M141.4 130.1v.1M141.4 136.5h.1M141.4 130.1v6.4"/>
<path d="M141.4 136.5l-.1 .3M141.4 133.7h1.3M142.7 133.7v2.2h-1.3M162.7 121.4h.3M163 121.4l.3 .2M163.5 123.5h.8M164.3 124.1a7.6 7.6 0 0 0 5.8 10.2 7.6 7.6 0 0 0 8.9-7.7M164.4 124.5a7.3 7.3 0 0 0 5.9 9.5 7.3 7.3 0 0 0 8.3-7.4M164.5 124.5h.4M164.9 124.5l.3 .2M165.2 121.7v1.7M165.2 120.6v.7"/>
<path d="M165.2 123.4v1.4h.6M165.2 123.4h.6M165.2 120.6h3M165.2 121.7h.6M165.2 121.3h.6M165.2 121.3v.4M165.8 121.7v1.7M165.8 123.4v1.4M165.8 124.4h2.4M165.8 121.2h2.4M165.8 121.7h2.4M165.8 123.4h2.4"/>
<path d="M165.8 121.3v.4M165.8 124.7h1.3v4.2h-1.3v-4.1M166.5 124.7v4.2M167.1 128.2h2.8M167.1 125.4h1.1M167.6 128.2l.6 1.1M168.1 124.4l-.5 1M168.2 124.5v1.1M168.2 123.6v.5M168.2 126.6h.1M168.2 126.6v.3M168.2 126.9v1.5"/>
<path d="M168.2 126.6h1.7M168.2 124.1v.4M168.2 125.6v1M168.2 128.4v2.2M168.2 125.6h.4M168.2 124.5h1.7M168.2 124.1h1.7M168.2 126.9h1.7M168.2 130.6h1.7M168.6 126.6h.1M168.6 126.6v4.2h-.4v-.2M168.6 125.6v1"/>
<path d="M168.6 125.6h1.3M168.6 130.8h1.3M169.9 125.1l.2 .1M169.9 124.5v1.1M169.9 123.6v.5M169.9 126.4h.2M169.9 126.6h.1M169.9 126.6h.2M169.9 126.6v.1M169.9 126.7v.2M169.9 126.7l.1 .1M169.9 126.9h.1"/>
<path d="M169.9 128.2v.2M169.9 130.6v.2M169.9 130.6h.2M169.9 124.1v.4M169.9 125.6v1M169.9 126.9v1.3M169.9 128.4v2.2M169.9 123.6h-1.7M169.9 128.4h-1.7M170 126.9l.1 1.1M170 126.8v.1M170.1 126.6h.1"/>
<path d="M170.1 126.6l-.1 .2M170.1 126.4a1.35 1.35 0 0 1 2-.7 1.35 1.35 0 0 1 0 2.2 1.35 1.35 0 0 1-2-.8l-.1-.3M170.1 130.6v.2h-.2M170.1 126.4v.2M170.1 128.6l-.2 .1M170.1 128.6v1.2M170.1 129.8l-.2 .1M170.1 129.8v.1M170.1 129.9l-.2 .2M170.1 129.9v.7M170.1 125.2a2.6 2.6 0 0 1 2.8 .4 2 2 0 0 1-.1 2.6 2 2 0 0 1-2.7 .2M170.1 125.2v1.2"/>
<path d="M170.1 128v.4M170.1 128l-.2 .1M170.1 128.4l-.2 .1M170.1 128.4v.2M173.4 126.8h.8M173.6 126.8a2.19 2.19 0 0 1-1.2 2 2.19 2.19 0 0 1-2.3-.2M174.2 122.8l1.7 .1M174.2 122.8v4M174.2 122.7h1.7M174.2 122.8h1.7M174.6 126.7a3.3 3.3 0 0 1-4.5 3.1M174.7 126.7a3.4 3.4 0 0 1-4.6 3.2"/>
<path d="M174.8 122.5l-.6 .2M174.8 122.5h1.1M174.9 126.6l-.7 .2M175.4 126.6a4 4 0 0 1-5.3 4M175.5 120.6v.5a1.09 1.09 0 0 1-.7 1.4M175.5 122.9v.5M175.5 123.4v1M175.5 124.4v.6a1.94 1.94 0 0 1-.6 1.6M175.5 123.4h.1M175.5 124.4h.1M175.5 120.5v.1M175.5 120.6h.1"/>
<path d="M175.5 120.6v.1l.1-.1M175.5 123.3v.1M175.5 124.4h1M175.6 121.7l-.1 .1M175.6 120.6h.1M175.6 120.6v1.1M175.6 123.1l-.1 .2M175.6 123.1v.1M175.6 123.2l-.1 .1M175.6 125l-.1 .2M175.6 122.9v.2M175.6 124.4v.6"/>
<path d="M175.6 121.7h.8M175.6 120.6h.9M175.6 123.1h.9M175.6 123.2h.9M175.6 125h.9M175.9 122.7v.1M175.9 122.5v.2M175.9 122.8v.1M176.4 122.2l-.5 .3M176.4 122.2l.2 .2M176.4 121.7v.5M176.4 121.7l.1 .1"/>
<path d="M176.5 121.8h.1M176.5 120.6h.1M176.5 120.6v1.2M176.5 123.2l.1 .1M176.5 123.1v.1M176.5 122.7v.4M176.5 123.2v1.2M176.5 124.4v.6M176.6 122.5l-.1 .2-.6 .2M176.6 124.2l-.1 .2M176.6 122.4l-.1 .2-.6 .1M176.6 122.4v.1"/>
<path d="M176.6 122.5l-.7 .3M176.6 120.5l-.1 .1M176.6 120.6h-.1M176.6 120.5v.1M176.6 120.6v1.2M176.6 123l-.1 .1M176.6 122.5v.5M176.6 123.3v.9M176.6 123v.3M176.6 124.2l-.1 .8M176.6 123.5h3.1M176.6 123.6h3.1"/>
<path d="M176.6 121.8v.6M176.6 121.1h3.1M176.7 121v.1M176.7 120.8v.2M176.7 121h3M176.7 121h-.1M177.6 120v.2M177.6 120l-1 .4M177.6 120.3a1.11 1.11 0 0 0-1 .8 1.18 1.18 0 0 1 1-.7M177.6 120.2a1.04 1.04 0 0 0-1 .8M177.6 120.3v.1M177.6 120.2v.1"/>
<path d="M179.7 121h.4M179.7 121.1l.2 .1M179.7 121v.1M179.7 123.5v.1M179.7 121.1v2.4M179.9 123.4l.2 .2M179.9 123.4l-.2 .1M179.9 121.2v2.2M180.1 121l-.2 .2M180.1 123.6h.3v3h-5.5M180.1 123.6h-.4M180.1 121h.1"/>
<path d="M180.1 123.6h.1M180.1 121h1.5M180.4 123.8h1.2v2.5h-1.2M181.6 124.3h.2M181.6 125.8h.2M181.8 120.8l-.2 .2M183 123.8h.9M183 124.9h.9M183 126.2h.9M183.9 124.9l.1 .7M183.9 123.8l.1 .5M183.9 126.2l.1 .1"/>
<path d="M184 124.3l-.1 .6M184 124.3v1.3M184 125.6l-.1 .6M184 125.6v.7M184 126.3l-1 .1M134 149.2h6.7"/>
<circle cx="152.3" cy="43.4" r=".31"/>
<circle cx="152.3" cy="43.4" r=".34"/>
<circle cx="95.8" cy="74.4" r="1.39"/>
<circle cx="95.8" cy="74.5" r=".8"/>
<circle cx="102.8" cy="77.2" r=".64"/>
<circle cx="102.5" cy="94" r="1.4"/>
<circle cx="102.5" cy="87" r=".64"/>
<circle cx="102.5" cy="94" r=".8"/>
<circle cx="115.1" cy="99.7" r=".8"/>
<circle cx="115.1" cy="99.7" r="1.4"/>
<circle cx="121.3" cy="80.3" r=".64"/>
<circle cx="121.4" cy="80.3" r=".39"/>
<circle cx="121.4" cy="80.3" r=".63"/>
<circle cx="96.1" cy="106" r=".64"/>
<circle cx="178.6" cy="106" r=".64"/>
<circle cx="103.3" cy="126.8" r="2.3"/>
<circle cx="103.3" cy="126.8" r="3.1"/>
<circle cx="103.3" cy="126.8" r="2.47"/>
<circle cx="103.4" cy="126.8" r="5"/>
<circle cx="103.4" cy="126.8" r="3.3"/>
<circle cx="103.4" cy="126.8" r="1.2"/>
<circle cx="103.4" cy="126.8" r="7.6"/>
<circle cx="103.4" cy="126.8" r="1.34"/>
<circle cx="103.4" cy="126.8" r="5.2"/>
<circle cx="103.4" cy="126.8" r="1.39"/>
<circle cx="103.4" cy="126.8" r="7"/>
</g>
<g font-size="7.1">
<text x="203" y="198.7">A</text>
<text x="263.2" y="198.9">B</text>
</g>
<g font-size="4.9">
<text x="223.4" y="175.7">Full Assembly</text>
<text x="219.8" y="196.7">EML2322L-A-000</text>
</g>
<g font-size="4.2">
<text x="224.2" y="154.8">NOTES:</text>
<text x="224.2" y="158.9">1. QTY: 1</text>
<text x="224.2" y="163.1">2. DIMS IN INCHES</text>
</g>
<g font-size="3.5">
<text x="201.2" y="170.7">TITLE:</text>
<text x="216" y="181.4">M. BRAOJOS</text>
<text x="202" y="190.7">SIZE</text>
<text x="210.6" y="190.6">DWG. NO.</text>
<text x="216" y="186.2">J. JOHNSEN</text>
<text x="262.4" y="190.9">REV</text>
<text x="202.9" y="204.6">SCALE:1:4</text>
<text x="248.1" y="204.6">SHEET 4 OF 6</text>
</g>
<g font-size="3.2">
<text x="152.7" y="185.7">TOLERANCE UNLESS NOTED</text>
<text x="145.5" y="191.5">DIMENSION</text>
<text x="168.1" y="190.5">PLACES IN DIMENSION</text>
<text x="149.4" y="194.6">TYPE</text>
<text x="169.8" y="194.6">0.0</text>
<text x="179.8" y="194.6">0.00</text>
<text x="190.7" y="194.6">0.000</text>
<text x="144.7" y="199.6">LOCATIONAL</text>
<text x="168.7" y="199.4">0.050</text>
<text x="180.2" y="199.4">0.020</text>
<text x="191.3" y="199.5">0.005</text>
<text x="146.5" y="204.6">ANGULAR</text>
<text x="170.4" y="204.2">5</text>
<text x="181.5" y="204.6">2</text>
<text x="193.1" y="204.6">0.5</text>
<text x="44.2" y="210.4">5</text>
<text x="94.6" y="210.3">4</text>
<text x="143.1" y="210.4">3</text>
<text x="193.2" y="210.3">2</text>
<text x="245.4" y="210.6">1</text>
</g>
<text font-size="3" x="14" y="213.5">SOLIDWORKS Educational Product. For Instructional Use Only.</text>
<g font-size="2.3">
<text x="200.8" y="185.7">DESIGNED</text>
<text x="201" y="180.9">DRAWN</text>
</g>
</svg>
